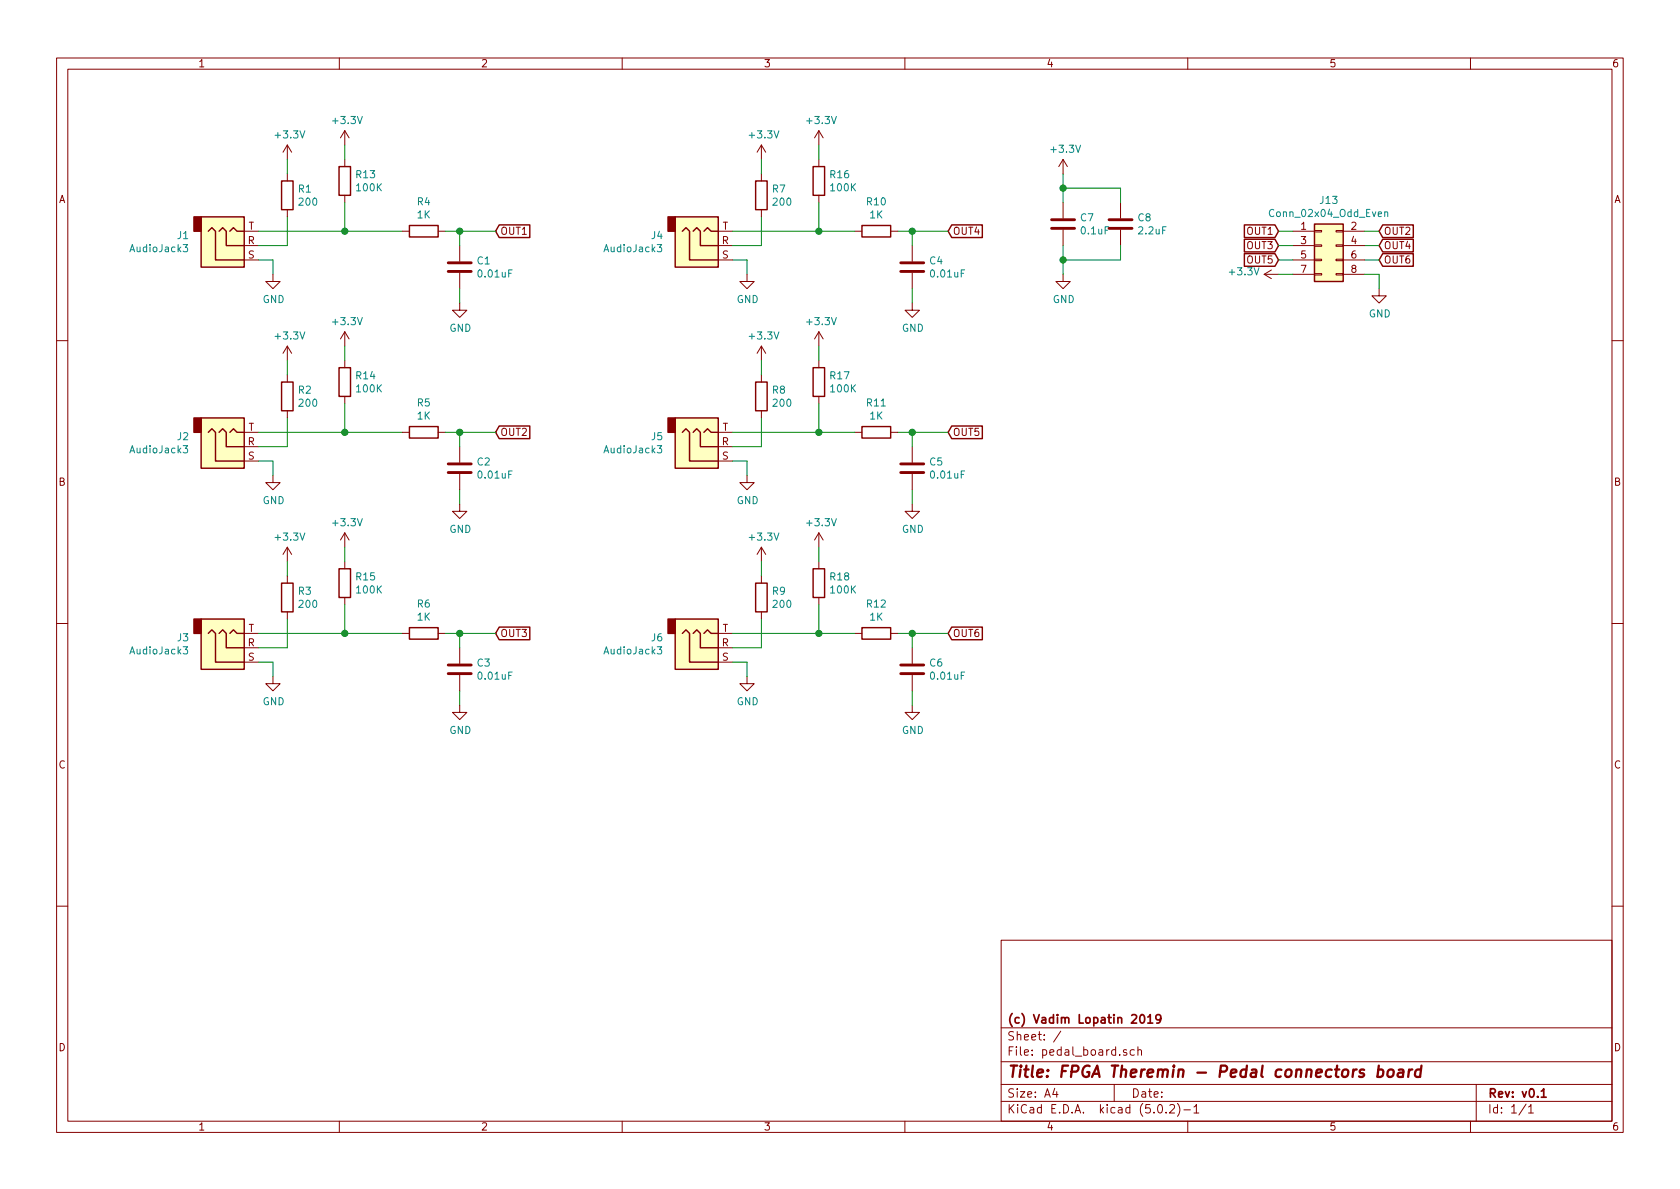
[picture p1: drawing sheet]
<svg xmlns="http://www.w3.org/2000/svg" width="297mm" height="210mm" viewBox="0 0 297 210" stroke-linecap="round" stroke-linejoin="round" font-family="sans-serif">
<g fill="none" stroke="#840000" stroke-width=".18">
<path d="M10 10.3h277v189.9h-277zM12 12.2h273v186.1h-273zM60 10.3v1.9M110 10.3v1.9M160 10.3v1.9M210 10.3v1.9M260 10.3v1.9M50.8 25.6v2.6M50.8 30.7v1.3M50.8 37.1v1.2M50.8 25.6l-.8 1.3M50.8 25.6l.8 1.3"/>
<path d="M61 23.1v2.5M61 28.2v1.3M61 34.5v1.3M61 23.1l-.8 1.3M61 23.1l.7 1.3M134.6 25.6v2.6M134.6 30.7v1.3M134.6 37.1v1.2M134.6 25.6l-.7 1.3M134.6 25.6l.8 1.3M144.8 23.1v2.5M144.8 28.2v1.3"/>
<path d="M144.8 34.5v1.3M144.8 23.1l-.8 1.3M144.8 23.1l.7 1.3M188 28.2v2.5M188 35.8v2.8M188 28.2l-.8 1.3M188 28.2l.7 1.3M198.1 35.8v2.8M43.2 40.9h2.5M43.2 43.4h2.5M43.2 46h2.5M48.3 48.5v1.3h1.2l-1.2 1.2-1.3-1.2h1.3"/>
<path d="M61 58.7v2.5M61 58.7l-.8 1.2M61 58.7l.7 1.2M71.1 40.9h1.3M77.5 40.9h1.2M81.3 53.6v1.3h1.2l-1.2 1.2-1.3-1.2h1.3M81.3 43.4v2.8M81.3 48.3v2.7M127 40.9h2.5M127 43.4h2.5M127 46h2.5M132.1 48.5v1.3h1.2l-1.2 1.2-1.3-1.2h1.3"/>
<path d="M144.8 58.7v2.5M144.8 58.7l-.8 1.2M144.8 58.7l.7 1.2M151.1 40.9h1.3M157.5 40.9h1.2M161.3 53.6v1.3h1.3l-1.3 1.2-1.3-1.2h1.3M161.3 43.4v2.8M161.3 48.3v2.7M188 48.5v1.3h1.2l-1.2 1.2-1.3-1.2h1.3M188 40.6v2.8M198.1 40.6v2.8M223.5 48.5h2.6"/>
<path d="M223.5 48.5l1.3 .8M224.8 47.7l-1.3 .8M228.6 40.9h3.8M228.6 43.4h3.8M228.6 46h3.8M228.6 48.5h3.8M232.4 48.4h1.3v.2h-1.3zM232.4 45.8h1.3v.3h-1.3zM232.4 43.3h1.3v.3h-1.3zM232.4 40.8h1.3v.2h-1.3zM236.2 48.4h1.3v.2h-1.3zM236.2 45.8h1.3v.3h-1.3z"/>
<path d="M236.2 43.3h1.3v.3h-1.3zM236.2 40.8h1.3v.2h-1.3zM237.5 40.9h3.8M237.5 43.4h3.8M237.5 46h3.8M237.5 48.5h3.8M243.8 51v1.3h1.3l-1.3 1.3-1.2-1.3h1.2M10 60.2h2M43.2 79h2.5M43.2 76.4h2.5M50.8 61.2v2.5M50.8 66.3v1.3"/>
<path d="M50.8 72.6v1.3M50.8 61.2l-.8 1.3M50.8 61.2l.8 1.3M61 63.7v1.3M61 70.1v1.3M71.1 76.4h1.3M77.5 76.4h1.2M81.3 79v2.8M127 79h2.5M127 76.4h2.5M134.6 61.2v2.5M134.6 66.3v1.3"/>
<path d="M134.6 72.6v1.3M134.6 61.2l-.7 1.3M134.6 61.2l.8 1.3M144.8 63.7v1.3M144.8 70.1v1.3M151.1 76.4h1.3M157.5 76.4h1.2M161.3 79v2.8M285 60.2h2M43.2 81.5h2.5M48.3 84.1v1.2h1.2l-1.2 1.3-1.3-1.3h1.3M50.8 96.8v2.5"/>
<path d="M50.8 96.8l-.8 1.2M50.8 96.8l.8 1.2M61 94.2v2.6M61 99.3v1.3M61 94.2l-.8 1.3M61 94.2l.7 1.3M81.3 89.1v1.3h1.2l-1.2 1.3-1.3-1.3h1.3M81.3 83.8v2.8M127 81.5h2.5M132.1 84.1v1.2h1.2l-1.2 1.3-1.3-1.3h1.3M134.6 96.8v2.5M134.6 96.8l-.7 1.2"/>
<path d="M134.6 96.8l.8 1.2M144.8 94.2v2.6M144.8 99.3v1.3M144.8 94.2l-.8 1.3M144.8 94.2l.7 1.3M161.3 89.1v1.3h1.3l-1.3 1.3-1.3-1.3h1.3M161.3 83.8v2.8M10 110.3h2M43.2 114.5h2.5M43.2 117.1h2.5M43.2 112h2.5M48.3 119.6v1.3h1.2l-1.2 1.3-1.3-1.3h1.3"/>
<path d="M50.8 101.8v1.3M50.8 108.2v1.3M61 105.7v1.2M71.1 112h1.3M77.5 112h1.2M81.3 114.5v2.8M81.3 119.4v2.8M127 114.5h2.5M127 117.1h2.5M127 112h2.5M132.1 119.6v1.3h1.2l-1.2 1.3-1.3-1.3h1.3M134.6 101.8v1.3"/>
<path d="M134.6 108.2v1.3M144.8 105.7v1.2M151.1 112h1.3M157.5 112h1.2M161.3 114.5v2.8M161.3 119.4v2.8M285 110.3h2M81.3 124.7v1.3h1.2l-1.2 1.2-1.3-1.2h1.3M161.3 124.7v1.3h1.3l-1.3 1.2-1.3-1.2h1.3M10 160.2h2M177 166.3h108v32h-108zM285 160.2h2"/>
<path d="M60 198.3v1.9M110 198.3v1.9M160 198.3v1.9M177 194.8h108M177 191.8h108M177 187.8h108M177 181.8h108M186.5 192.5l-.4 1h1M186.8 193v1M187.6 182.3l-1.3 2M197 191.8v3M199.2 185.7l-.4-.1-.2 .2 .1 .2 .5 .2v.3h-.6"/>
<path d="M200.6 185.7l-.5-.1-.3 .3 .1 .6 .2 .1 .5-.1M201.2 185.7l.2-.1 .4 .1v.9M201.2 185.1v1.5M204.8 195.5l.4-.2a.94 .94 0 0 1 0 1.5 .79 .79 0 0 1-.4-1.3zM206.2 196.7v.1M206.8 195.5l.2-.2h.4l.2 .2 .1 .3-.1 .2-.8 .8h.9M208.2 195.1a1.71 1.71 0 0 1 0 2.3M209.3 196.3h1.2M210 198.3v1.9M211.1 195.8l.4-.5v1.5M211.1 196.8h.9M260 198.3v1.9"/>
<path d="M261 191.8v6.5M269.8 195.2l-1.2 2M270.3 195.8l.4-.5v1.5M270.3 196.8h.8"/>
</g>
<path d="M201.7 179.5l.2-.1a.8 .8 0 0 1 .5 .8 .8 .8 0 0 1-.5 .7 1 1 0 0 1-.2-1.4zM202.9 179.9l.5-.5v1.5M202.9 180.9h.9M205.2 180.1l-.2 .3-.5-.1-.1-.2v-.4l.1-.2 .5-.1 .2 .2a1.19 1.19 0 0 1-.2 1.2l-.5 .1M272.5 193l.4-.5v1.5M272.5 194h.9" fill="none" stroke="#840000" stroke-width=".3"/>
<path d="M243.7 189.2h.7l.2 .3-.1 .6a.66 .66 0 0 1-1 .2M243.8 188.4l-.3 2M245.6 189.2a.54 .54 0 0 1 .8 .3v.6a.56 .56 0 0 1-.6 .4 .56 .56 0 0 1-.5-.4l.1-.6zM247.3 189.2h.8l-.1 1.2M248.1 189.6l-.7 .1a.4 .4 0 0 0-.3 .3 .4 .4 0 0 0 .2 .4l.7-.1M249.1 189.1l-.1 1.3M249.7 189.1a.54 .54 0 0 0-.6 .4M251.2 189.2a.68 .68 0 0 0-1 .3v.8l.3 .1 .6-.1M251.3 188.4l-.2 2" fill="none" stroke="#840000" stroke-width=".41"/>
<g fill="#ffffc2" stroke="#ffffc2" stroke-width=".18">
<path d="M232.4 39.6h5.1v10.2h-5.1z"/>
<path d="M35.6 38.3h7.6v8.9h-7.6z"/>
<path d="M35.6 73.9h7.6v8.9h-7.6z"/>
<path d="M35.6 109.5h7.6v8.9h-7.6z"/>
<path d="M119.4 38.3h7.6v8.9h-7.6z"/>
<path d="M119.4 73.9h7.6v8.9h-7.6z"/>
<path d="M119.4 109.5h7.6v8.9h-7.6z"/>
</g>
<g fill="none" stroke="#840000" stroke-width=".25">
<path d="M35.6 38.3h7.6v8.9h-7.6zM49.8 32h2v5.1h-2zM59.9 29.5h2.1v5h-2.1zM72.4 39.9h5.1v2h-5.1zM88.3 39.8h5.4v2.2h-5.4l-.7-1.1zM119.4 38.3h7.6v8.9h-7.6zM133.6 32h2v5.1h-2zM143.8 29.5h2v5h-2zM152.4 39.9h5.1v2h-5.1zM168.3 39.8h5.4v2.2h-5.4l-.7-1.1zM220 39.8h5.4l.7 1.1-.7 1.1h-5.4zM232.4 39.6h5.1v10.2h-5.1z"/>
<path d="M244.5 39.8h5.4v2.2h-5.4l-.7-1.1zM36.8 40.9l.7-.6 .6 .6v5.1h5.1M38.7 40.9l.7-.6 .6 .6v2.5h3.2M40.6 40.9l.7-.6 .6 .6h1.3M120.6 40.9l.7-.6 .6 .6v5.1h5.1M122.6 40.9l.6-.6 .6 .6v2.5h3.2M124.5 40.9l.6-.6 .6 .6h1.3M220 42.3h5.4l.7 1.1-.7 1.1h-5.4zM220 44.9h5.4l.7 1.1-.7 1.1h-5.4zM244.5 42.3h5.4v2.2h-5.4l-.7-1.1zM244.5 44.9h5.4v2.2h-5.4l-.7-1.1zM35.6 73.9h7.6v8.9h-7.6z"/>
<path d="M36.8 76.4l.7-.6 .6 .6v5.1h5.1M38.7 76.4l.7-.6 .6 .6v2.6h3.2M40.6 76.4l.7-.6 .6 .6h1.3M49.8 67.6h2v5h-2zM59.9 65h2.1v5.1h-2.1zM72.4 75.4h5.1v2.1h-5.1zM88.3 75.3h5.4v2.3h-5.4l-.7-1.2zM119.4 73.9h7.6v8.9h-7.6zM120.6 76.4l.7-.6 .6 .6v5.1h5.1M122.6 76.4l.6-.6 .6 .6v2.6h3.2M124.5 76.4l.6-.6 .6 .6h1.3M133.6 67.6h2v5h-2z"/>
<path d="M143.8 65h2v5.1h-2zM152.4 75.4h5.1v2.1h-5.1zM168.3 75.3h5.4v2.3h-5.4l-.7-1.2zM35.6 109.5h7.6v8.9h-7.6zM36.8 112l.7-.6 .6 .6v5.1h5.1M38.7 112l.7-.6 .6 .6v2.5h3.2M40.6 112l.7-.6 .6 .6h1.3M49.8 103.1h2v5.1h-2zM59.9 100.6h2.1v5.1h-2.1zM72.4 111h5.1v2h-5.1zM88.3 110.9h5.4v2.2h-5.4l-.7-1.1zM119.4 109.5h7.6v8.9h-7.6z"/>
<path d="M120.6 112l.7-.6 .6 .6v5.1h5.1M122.6 112l.6-.6 .6 .6v2.5h3.2M124.5 112l.6-.6 .6 .6h1.3M133.6 103.1h2v5.1h-2zM143.8 100.6h2v5.1h-2zM152.4 111h5.1v2h-5.1zM168.3 110.9h5.4v2.2h-5.4l-.7-1.1z"/>
</g>
<path d="M244.8 37.6l.2-.1h.3l.1 .8M244.8 37.5v.8M32.4 43.3h.8l-.4 .4 .3 .2v.6h-.5l-.2-.1M116.2 43.3h.8l-.4 .4 .3 .2v.6h-.5l-.2-.1M32.4 78.8h.8l-.4 .5 .3 .1v.6l-.5 .1-.2-.1M116.2 78.8h.8l-.4 .5 .3 .1v.6l-.5 .1-.2-.1M32.4 114.4h.8l-.4 .5 .3 .1v.6h-.5l-.2-.1M116.2 114.4h.8l-.4 .5 .3 .1v.6h-.5l-.2-.1" fill="none" stroke="#008484" stroke-width=".18"/>
<g fill="none" stroke="#008400" stroke-width=".18">
<path d="M50.8 38.3v5.1h-5.1M50.8 28.2v2.5M61 25.6v2.6M61 35.8v5.1M134.6 38.3v5.1h-5.1M134.6 28.2v2.5M144.8 25.6v2.6M144.8 35.8v5.1M188 30.7v5.1M188 33.3h10.1v2.5M45.7 40.9h25.4M45.7 46h2.6v2.5"/>
<path d="M78.7 40.9h8.9M81.3 40.9v2.5M81.3 51v2.6M129.5 40.9h21.6M129.5 46h2.6v2.5M158.7 40.9h8.9M161.3 40.9v2.5M161.3 51v2.6M188 43.4v5.1M198.1 43.4v2.6h-10.1M226.1 40.9h2.5M226.1 43.4h2.5"/>
<path d="M226.1 46h2.5M226.1 48.5h2.5M241.3 40.9h2.5M241.3 43.4h2.5M241.3 46h2.5M241.3 48.5h2.5v2.5M45.7 76.4h25.4M50.8 63.7v2.6M50.8 73.9v5.1h-5.1M61 61.2v2.5M61 71.4v5M78.7 76.4h8.9"/>
<path d="M81.3 76.4v2.6M129.5 76.4h21.6M134.6 73.9v5.1h-5.1M134.6 63.7v2.6M144.8 61.2v2.5M144.8 71.4v5M158.7 76.4h8.9M161.3 76.4v2.6M45.7 81.5h2.6v2.6M50.8 99.3v2.5M61 96.8v2.5M81.3 86.6v2.5"/>
<path d="M129.5 81.5h2.6v2.6M134.6 99.3v2.5M144.8 96.8v2.5M161.3 86.6v2.5M45.7 117.1h2.6v2.5M45.7 112h25.4M50.8 109.5v5h-5.1M61 106.9v5.1M78.7 112h8.9M81.3 112v2.5M129.5 112h21.6M129.5 117.1h2.6v2.5"/>
<path d="M134.6 109.5v5h-5.1M144.8 106.9v5.1M158.7 112h8.9M161.3 112v2.5M81.3 122.2v2.5M161.3 122.2v2.5"/>
</g>
<g fill="#840000" stroke="#840000" stroke-width=".25">
<path d="M34.3 38.3h1.3v2.6h-1.3z"/>
<path d="M34.3 73.9h1.3v2.5h-1.3z"/>
<path d="M34.3 109.5h1.3v2.5h-1.3z"/>
<path d="M118.1 38.3h1.3v2.6h-1.3z"/>
<path d="M118.1 73.9h1.3v2.5h-1.3z"/>
<path d="M118.1 109.5h1.3v2.5h-1.3z"/>
</g>
<g fill="none" stroke="#840000" stroke-width=".51">
<path d="M185.9 38.9h4.1M196.1 38.9h4.1M79.2 48h4.1M79.2 46.5h4.1M159.3 48h4M159.3 46.5h4M185.9 40.4h4.1M196.1 40.4h4.1M79.2 83.6h4.1M79.2 82h4.1M159.3 83.6h4M159.3 82h4"/>
<path d="M79.2 119.1h4.1M79.2 117.6h4.1M159.3 119.1h4M159.3 117.6h4"/>
</g>
<g fill="#008400" stroke="#008400" stroke-width=".25">
<circle cx="81.3" cy="40.9" r=".51"/>
<circle cx="81.3" cy="76.4" r=".51"/>
<circle cx="81.3" cy="112" r=".51"/>
<circle cx="161.3" cy="112" r=".51"/>
<circle cx="161.3" cy="76.4" r=".51"/>
<circle cx="161.3" cy="40.9" r=".51"/>
<circle cx="188" cy="33.3" r=".51"/>
<circle cx="188" cy="46" r=".51"/>
<circle cx="61" cy="40.9" r=".51"/>
<circle cx="61" cy="76.4" r=".51"/>
<circle cx="61" cy="112" r=".51"/>
<circle cx="144.8" cy="40.9" r=".51"/>
<circle cx="144.8" cy="76.4" r=".51"/>
<circle cx="144.8" cy="112" r=".51"/>
</g>
<text font-size="2.8" fill="#840000" x="178" y="190.5">Title: FPGA Theremin - Pedal connectors board</text>
<g font-size="2.1" fill="#840000">
<text x="178" y="184">Sheet: /</text>
<text x="178" y="181">(c) Vadim Lopatin 2019</text>
<text x="178" y="186.7">File: pedal_board.sch</text>
<text x="178" y="196.9">KiCad E.D.A. kicad (5.0.2)-1</text>
<text x="178" y="194.1">Size: A4</text>
<text x="200" y="194.1">Date:</text>
<text x="263" y="194.1">Rev: v0.1</text>
<text x="263" y="196.9">Id: 1/1</text>
</g>
<g font-size="1.8" fill="#840000">
<text x="35" y="11.9">1</text>
<text x="85" y="11.9">2</text>
<text x="135" y="11.9">3</text>
<text x="185" y="11.9">4</text>
<text x="235" y="11.9">5</text>
<text x="285" y="11.9">6</text>
<text x="10.4" y="35.9">A</text>
<text x="285.4" y="35.9">A</text>
<text x="43.9" y="40.6">T</text>
<text x="88.4" y="41.5">OUT1</text>
<text x="127.7" y="40.6">T</text>
<text x="168.4" y="41.5">OUT4</text>
<text x="220.5" y="41.5">OUT1</text>
<text x="230" y="40.6">1</text>
<text x="238.9" y="40.6">2</text>
<text x="244.6" y="41.5">OUT2</text>
<text x="43.8" y="43.2">R</text>
<text x="43.9" y="45.7">S</text>
<text x="127.6" y="43.2">R</text>
<text x="127.7" y="45.7">S</text>
<text x="220.5" y="44.1">OUT3</text>
<text x="220.5" y="46.6">OUT5</text>
<text x="230" y="43.2">3</text>
<text x="230" y="45.7">5</text>
<text x="238.9" y="43.2">4</text>
<text x="238.9" y="45.7">6</text>
<text x="244.6" y="44.1">OUT4</text>
<text x="244.6" y="46.6">OUT6</text>
<text x="230" y="48.3">7</text>
<text x="238.9" y="48.3">8</text>
<text x="43.9" y="76.2">T</text>
<text x="88.4" y="77.1">OUT2</text>
<text x="127.7" y="76.2">T</text>
<text x="168.4" y="77.1">OUT5</text>
<text x="43.8" y="78.7">R</text>
<text x="43.9" y="81.3">S</text>
<text x="127.6" y="78.7">R</text>
<text x="127.7" y="81.3">S</text>
<text x="10.4" y="85.9">B</text>
<text x="285.4" y="85.9">B</text>
<text x="43.9" y="111.8">T</text>
<text x="88.4" y="112.6">OUT3</text>
<text x="127.7" y="111.8">T</text>
<text x="168.4" y="112.6">OUT6</text>
<text x="43.8" y="114.3">R</text>
<text x="43.9" y="116.8">S</text>
<text x="127.6" y="114.3">R</text>
<text x="127.7" y="116.8">S</text>
<text x="10.4" y="135.9">C</text>
<text x="285.4" y="135.9">C</text>
<text x="10.4" y="185.9">D</text>
<text x="285.4" y="185.9">D</text>
<text x="35" y="199.9">1</text>
<text x="85" y="199.9">2</text>
<text x="135" y="199.9">3</text>
<text x="185" y="199.9">4</text>
<text x="235" y="199.9">5</text>
<text x="285" y="199.9">6</text>
</g>
<g font-size="1.8" fill="#008484">
<text x="59" y="21.9">+3.3V</text>
<text x="142.8" y="21.9">+3.3V</text>
<text x="48.8" y="24.5">+3.3V</text>
<text x="132.7" y="24.5">+3.3V</text>
<text x="186" y="27">+3.3V</text>
<text x="52.8" y="34.1">R1</text>
<text x="63" y="31.5">R13</text>
<text x="63.1" y="33.8">100K</text>
<text x="136.6" y="34.1">R7</text>
<text x="146.8" y="31.5">R16</text>
<text x="147" y="33.8">100K</text>
<text x="53" y="36.4">200</text>
<text x="73.8" y="36.3">R4</text>
<text x="73.8" y="38.6">1K</text>
<text x="136.8" y="36.4">200</text>
<text x="153.3" y="36.3">R10</text>
<text x="153.8" y="38.6">1K</text>
<text x="191.1" y="39.1">C7</text>
<text x="191.3" y="41.4">0.1uF</text>
<text x="201.2" y="39.1">C8</text>
<text x="201.4" y="41.4">2.2uF</text>
<text x="224.9" y="38.4">Conn_02x04_Odd_Even</text>
<text x="233.5" y="36.1">J13</text>
<text x="23.2" y="44.6">AudioJack3</text>
<text x="31.4" y="42.3">J1</text>
<text x="84.4" y="46.8">C1</text>
<text x="107" y="44.6">AudioJack3</text>
<text x="115.2" y="42.3">J4</text>
<text x="164.4" y="46.8">C4</text>
<text x="46.4" y="53.6">GND</text>
<text x="84.7" y="49.1">0.01uF</text>
<text x="130.3" y="53.6">GND</text>
<text x="164.7" y="49.1">0.01uF</text>
<text x="186.1" y="53.6">GND</text>
<text x="217.6" y="48.7">+3.3V</text>
<text x="59" y="57.5">+3.3V</text>
<text x="79.5" y="58.7">GND</text>
<text x="142.8" y="57.5">+3.3V</text>
<text x="159.5" y="58.7">GND</text>
<text x="242" y="56.1">GND</text>
<text x="48.8" y="60">+3.3V</text>
<text x="132.7" y="60">+3.3V</text>
<text x="52.8" y="69.6">R2</text>
<text x="53" y="71.9">200</text>
<text x="63" y="67.1">R14</text>
<text x="63.1" y="69.4">100K</text>
<text x="73.8" y="71.9">R5</text>
<text x="136.6" y="69.6">R8</text>
<text x="136.8" y="71.9">200</text>
<text x="146.8" y="67.1">R17</text>
<text x="147" y="69.4">100K</text>
<text x="153.3" y="71.9">R11</text>
<text x="31.4" y="77.8">J2</text>
<text x="73.8" y="74.2">1K</text>
<text x="115.2" y="77.8">J5</text>
<text x="153.8" y="74.2">1K</text>
<text x="23.2" y="80.2">AudioJack3</text>
<text x="84.4" y="82.3">C2</text>
<text x="107" y="80.2">AudioJack3</text>
<text x="164.4" y="82.3">C5</text>
<text x="46.4" y="89.1">GND</text>
<text x="84.7" y="84.6">0.01uF</text>
<text x="130.3" y="89.1">GND</text>
<text x="164.7" y="84.6">0.01uF</text>
<text x="48.8" y="95.6">+3.3V</text>
<text x="59" y="93.1">+3.3V</text>
<text x="79.5" y="94.2">GND</text>
<text x="132.7" y="95.6">+3.3V</text>
<text x="142.8" y="93.1">+3.3V</text>
<text x="159.5" y="94.2">GND</text>
<text x="52.8" y="105.2">R3</text>
<text x="53" y="107.5">200</text>
<text x="63" y="102.6">R15</text>
<text x="63.1" y="104.9">100K</text>
<text x="73.8" y="107.4">R6</text>
<text x="136.6" y="105.2">R9</text>
<text x="136.8" y="107.5">200</text>
<text x="146.8" y="102.6">R18</text>
<text x="147" y="104.9">100K</text>
<text x="153.3" y="107.4">R12</text>
<text x="31.4" y="113.4">J3</text>
<text x="73.8" y="109.7">1K</text>
<text x="115.2" y="113.4">J6</text>
<text x="153.8" y="109.7">1K</text>
<text x="23.2" y="115.7">AudioJack3</text>
<text x="84.4" y="117.9">C3</text>
<text x="107" y="115.7">AudioJack3</text>
<text x="164.4" y="117.9">C6</text>
<text x="46.4" y="124.7">GND</text>
<text x="84.7" y="120.2">0.01uF</text>
<text x="130.3" y="124.7">GND</text>
<text x="164.7" y="120.2">0.01uF</text>
<text x="79.5" y="129.8">GND</text>
<text x="159.5" y="129.8">GND</text>
</g>
</svg>
